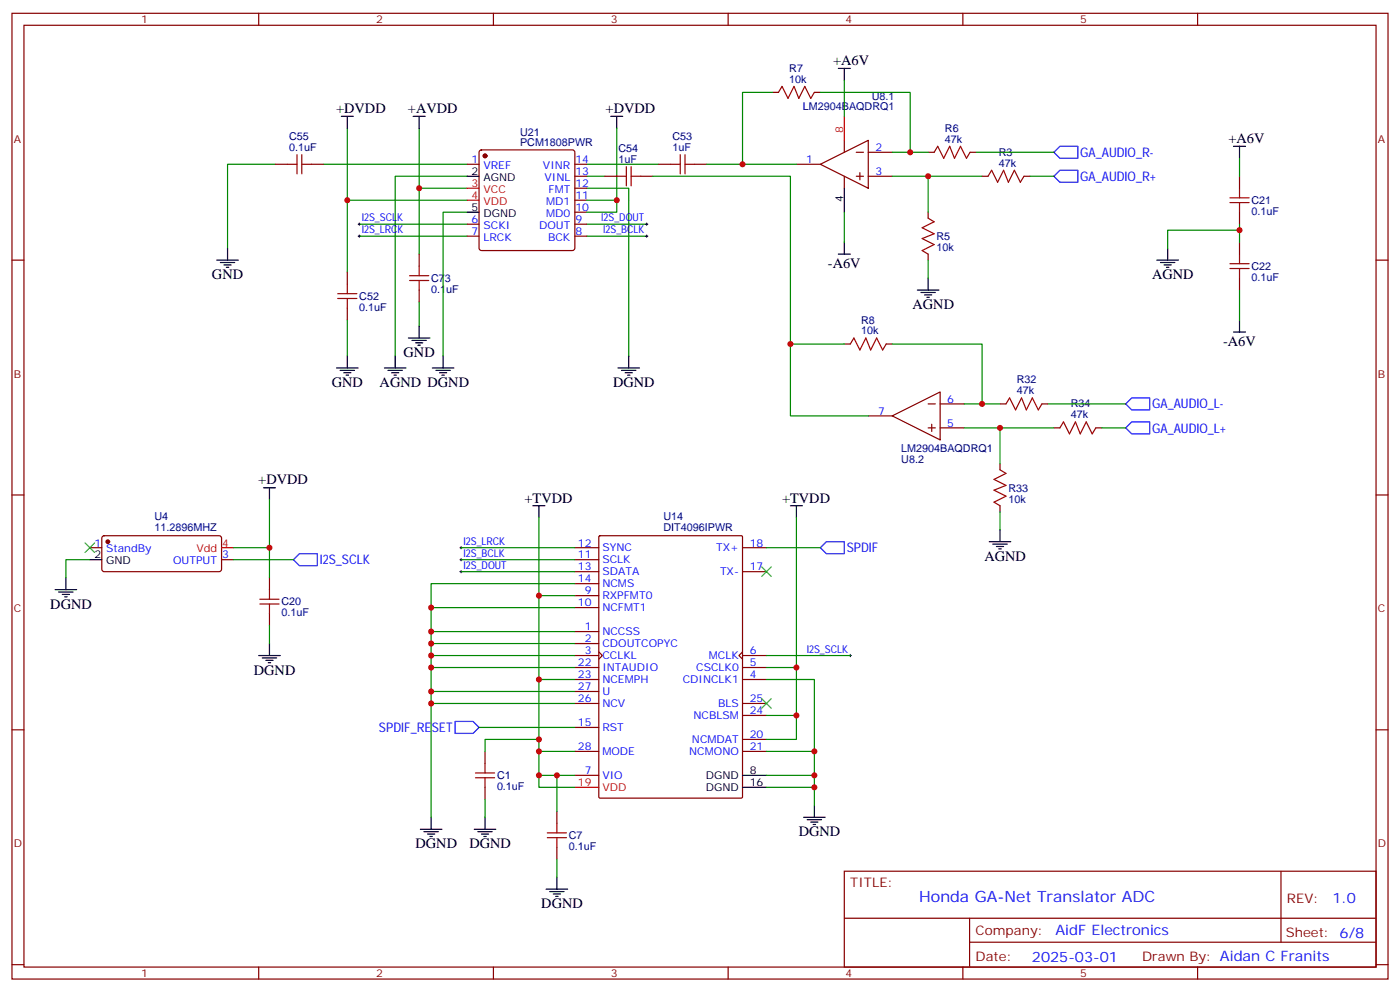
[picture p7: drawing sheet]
<svg xmlns="http://www.w3.org/2000/svg" width="412mm" height="292mm" viewBox="0 0 412 292" stroke-linecap="round" stroke-linejoin="round" font-family="sans-serif">
<g fill="none" stroke="#870000" stroke-width=".35">
<path d="M3.5 3.9h405.4v284.4h-405.4zM7.1 7.4h398.2v277.3h-398.2zM76.2 3.9v3.5M145.3 3.9v3.5M214.5 3.9v3.5M283.6 3.9v3.5M352.8 3.9v3.5M227.5 27.2h1.8M239.9 27.2h1.8M81.1 48.4h3.6M91.7 48.4h3.5M137.6 48.4h3.5"/>
<path d="M141.3 44.3l.5-.2h26.8l.5 .2 .2 .5v28.3l-.2 .5-.5 .2h-26.8l-.5-.3-.2-.4v-28.3zM169.3 48.4h3.6M169.3 58.9h3.6M169.3 55.4h3.6M169.3 51.9h3.6M178.2 51.9h3.5M188.7 51.9h3.6M194 48.4h3.6M204.6 48.4h3.5M234.6 48.4h7.1M241.7 48.4l14.1-7.1v14.1zM248.7 41.3v3.5"/>
<path d="M248.7 51.9v3.5M252.2 51.9h2.2M252.2 44.8h2.2M253.3 50.8v2.2M255.8 51.9h7M255.8 44.8h7M273.4 44.8h1.8M285.8 44.8h1.7M289.3 51.9h1.7M301.6 51.9h1.8M365.1 51.9v3.5M3.5 76.6h3.6"/>
<path d="M123.5 74.8v3.6M137.6 66h3.5M137.6 69.5h3.5M169.3 66h3.6M169.3 69.5h3.6M169.3 62.5h3.6M273.4 62.5v1.7M273.4 74.8v1.8M365.1 62.5v3.5M365.1 71.3v3.5M405.3 76.6h3.6M102.3 80.1v3.5"/>
<path d="M102.3 90.7v3.5M123.5 85.4v3.5M365.1 81.9v3.5M248.7 101.3h1.8M261.1 101.3h1.7M273.4 118.9h2.1M276.9 118.9h7.1M294.6 118.9h1.7M306.9 118.9h1.8M255.8 122.4h7M262.8 122.4l14.1-7v14.1zM273.4 126h2.1"/>
<path d="M274.5 124.9v2.1M276.9 126h7.1M294.6 136.6v1.7M310.4 126h1.8M322.8 126h1.8M3.5 145.7h3.6M30.2 157.9l.5-.2 34.1 .1 .5 .6-.1 9.5-.6 .4-34.2-.1-.4-.6v-9.2zM176.4 157.9l.3-.2h41.7l.3 .2v76.7l-.2 .3-41.8 .1-.3-.2zM294.6 148.9v1.8M405.3 145.7h3.6M26.5 161.3h3.5M65.3 164.8h3.5"/>
<path d="M79.4 170.1v3.5M169.3 161.3h7.1M169.3 164.8h7.1M169.3 175.4h7.1M169.3 178.9h7.1M169.3 168.3h7.1M169.3 171.8h7.1M218.7 161.3h7.1M218.7 168.3h7.1M79.4 180.7v3.5M169.3 185.9h7.1M169.3 189.5h7.1"/>
<path d="M169.3 193h7.1M169.3 196.5h7.1M176.4 191.9l1 1.1-1 1.1M218.7 191.9l-1 1.1 1 1.1M218.7 193h7.1M218.7 196.5h7.1M3.5 214.9h3.6M169.3 200.1h7.1M169.3 214.2h7.1M169.3 207.1h7.1M169.3 203.6h7.1M218.7 200.1h7.1"/>
<path d="M218.7 217.7h7.1M218.7 210.6h7.1M218.7 207.1h7.1M405.3 214.9h3.6M142.9 221.2v3.6M142.9 231.8v3.5M164 238.9v3.5M169.3 228.3h7.1M169.3 221.2h7.1M218.7 221.2h7.1M164 249.4v3.6M248.7 256.5h156.6v28.2h-156.6z"/>
<path d="M377.3 256.5v20.9M248.7 270.4h156.5M285.6 277.4h119.6M285.6 270.4v14.1M3.5 284h3.6M76.2 284.7v3.6M145.3 284.7v3.6M214.5 284.7v3.6M283.6 284.7v3.6M352.8 284.7v3.6M405.3 284h3.6"/>
</g>
<g fill="none" stroke="#008700" stroke-width=".35">
<path d="M102.3 37.8v21.1h35.3M123.5 37.8v17.6h14.1M181.7 37.8v21.1h-8.8M227.5 27.2h-8.8v21.2M241.7 27.2h26.4v17.6M248.7 23.7v10.6M81.1 48.4h-14.1v24.7M95.2 48.4h42.4M102.3 58.9v21.2M123.5 55.4v19.4M137.6 51.9h-21.2v52.9M172.9 55.4h12.3v49.4"/>
<path d="M172.9 48.4h21.1M172.9 51.9h5.3M181.7 58.9v3.6h-8.8M192.3 51.9h40.5v70.5h23M208.1 48.4h26.5M262.8 51.9h26.5M262.8 44.8h10.6M273.4 51.9v10.6M287.5 44.8h22.9M303.4 51.9h7M365.1 46.6v5.3M105.8 66h31.8"/>
<path d="M105.8 69.5h31.8M137.6 62.5h-7.1v42.3M172.9 66h17.6M172.9 69.5h17.6M248.7 62.5v8.8M273.4 76.6v5.3M365.1 67.8h-21.1v5.3M365.1 66v5.3M102.3 94.2v10.6M123.5 88.9v7.1M365.1 85.4v8.8M232.8 101.3h15.9"/>
<path d="M262.8 101.3h26.5v17.6M284 118.9h10.6M308.7 118.9h22.9M284 126h26.4M294.6 126v10.6M324.6 126h7M79.4 147.1v14.2h-10.6M158.7 152.4v23h10.6M234.6 152.4v44.1h-8.8M294.6 150.7v5.3M26.5 164.8h-7.1v5.3M68.8 164.8h17.6"/>
<path d="M79.4 161.3v8.8M135.8 164.8h33.5M135.8 161.3h33.5M135.8 168.3h33.5M158.7 175.4v24.7h10.6M169.3 178.9h-42.3v61.7M169.3 171.8h-42.3v7.1M225.8 161.3h15.9M79.4 184.2v5.3M127 193h42.3M127 185.9h42.3M127 189.5h42.3"/>
<path d="M127 196.5h42.3M225.8 193h24.7M234.6 196.5v14.1h-8.8M127 203.6h42.3M127 207.1h42.3M141.1 214.2h28.2M158.7 200.1v31.7h10.6M158.7 217.7h-15.8v3.5M225.8 200.1h14.1v28.2M234.6 210.6v7.1h-8.8M142.9 235.3v5.3M158.7 221.2h10.6"/>
<path d="M158.7 228.3h10.6M164 228.3v10.6M225.8 228.3h14.1v8.8M225.8 221.2h14.1M225.8 231.8h14.1M164 253v5.3"/>
</g>
<g fill="none" stroke="#000" stroke-width=".35">
<path d="M100.5 34.3h3.6M102.3 34.3v3.5M121.7 34.3h3.5M123.5 34.3v3.5M179.9 34.3h3.5M181.7 34.3v3.5M246.9 20.1h3.6M248.7 20.1v3.6M137.6 51.9h3.5M248.7 55.4v7.1M363.4 43.1h3.5M365.1 43.1v3.5"/>
<path d="M63.9 76.6h6.3M64.9 77.3h4.2M66 78h2.1M66.7 78.7h.7M67 73.1v3.5M137.6 62.5h3.5M246.9 74.8h3.6M248.7 71.3v3.5M340.8 76.6h6.3M341.8 77.3h4.3M342.9 78h2.1M343.6 78.7h.7"/>
<path d="M344 73.1v3.5M120.3 99.5h6.3M123.5 96v3.5M270.2 85.4h6.4M271.3 86.1h4.2M272.3 86.8h2.2M273 87.5h.8M273.4 81.9v3.5M363.4 97.8h3.5M365.1 94.2v3.6M99.1 108.3h6.4M100.2 109h4.2"/>
<path d="M101.2 109.7h2.2M102 110.5h.7M102.3 104.8v3.5M113.2 108.3h6.4M114.3 109h4.2M115.4 109.7h2.1M116.1 110.5h.7M116.4 104.8v3.5M121.4 100.2h4.2M122.4 100.9h2.1M123.1 101.6h.7M127.4 108.3h6.3"/>
<path d="M128.4 109h4.2M129.5 109.7h2.1M130.2 110.5h.7M130.5 104.8v3.5M182 108.3h6.4M183.1 109h4.2M184.1 109.7h2.2M184.9 110.5h.7M185.2 104.8v3.5M77.6 143.6h3.5M79.4 143.6v3.5M157 148.9h3.5"/>
<path d="M158.7 148.9v3.5M232.8 148.9h3.6M234.6 148.9v3.5M291.4 159.5h6.3M294.6 156v3.5M16.2 173.6h6.4M17.3 174.3h4.2M18.3 175h2.2M19 175.7h.8M19.4 170.1v3.5M26.5 164.8h3.5M292.5 160.2h4.2"/>
<path d="M293.5 160.9h2.1M294.2 161.6h.7M76.2 193h6.3M77.3 193.7h4.2M78.3 194.4h2.1M79 195.1h.7M79.4 189.5v3.5M218.7 228.3h7.1M218.7 231.8h7.1M239.9 237.1v3.5M123.8 244.2h6.4M124.9 244.9h4.2"/>
<path d="M125.9 245.6h2.2M126.6 246.3h.8M127 240.6v3.6M139.7 244.2h6.3M140.8 244.9h4.2M141.8 245.6h2.1M142.5 246.3h.7M142.9 240.6v3.6M164 258.3v3.5M236.7 240.6h6.4M237.8 241.3h4.2M238.8 242h2.1"/>
<path d="M239.5 242.7h.7M160.9 261.8h6.3M161.9 262.5h4.3M163 263.2h2.1M163.7 263.9h.7"/>
</g>
<g fill="none" stroke="#a10000" stroke-width=".35">
<path d="M229.3 27.2l1.1-1.8 1.7 3.6 1.8-3.6 1.4 3.6 1.8-3.6 1.7 3.6 1.1-1.8M84.7 48.4h2.8M87.5 45.5v5.7M88.9 45.5v5.7M88.9 48.4h2.8M181.7 51.9h2.8M184.5 49.1v5.6M185.9 49.1v5.6M185.9 51.9h2.8M197.6 48.4h2.8M200.4 45.5v5.7M201.8 48.4h2.8"/>
<path d="M201.8 45.5v5.7M275.2 44.8l1-1.7 1.8 3.5 1.8-3.5 1.4 3.5 1.7-3.5 1.8 3.5 1.1-1.8M291 51.9l1.1-1.8 1.8 3.6 1.7-3.6 1.4 3.6 1.8-3.6 1.8 3.6 1-1.8M362.3 59.7h5.6M362.3 58.2h5.6M365.1 55.4v2.8M365.1 59.7v2.8M123.5 78.4v2.8M273.4 64.2l1.8 1.1-3.6 1.8 3.6 1.7-3.6 1.4 3.6 1.8-3.6 1.8 1.8 1M362.3 79.1h5.6M362.3 77.6h5.6M365.1 74.8v2.8"/>
<path d="M365.1 79.1v2.8M99.5 87.9h5.6M99.5 86.5h5.6M102.3 83.6v2.9M102.3 87.9v2.8M120.6 81.2h5.7M120.6 82.6h5.7M123.5 82.6v2.8M250.5 101.3l1-1.8 1.8 3.5 1.8-3.5 1.4 3.5 1.7-3.5 1.8 3.5 1.1-1.7M296.3 118.9l1.1-1.7 1.8 3.5 1.7-3.5 1.4 3.5 1.8-3.5 1.8 3.5 1-1.8M294.6 138.3l1.7 1.1-3.5 1.7 3.5 1.8-3.5 1.4 3.5 1.8-3.5 1.7 1.8 1.1M312.2 126l1.1-1.8 1.7 3.5 1.8-3.5 1.4 3.5 1.8-3.5 1.7 3.5 1.1-1.7"/>
<path d="M76.6 177.8h5.6M76.6 176.4h5.6M79.4 173.6v2.8M79.4 177.8v2.9M140.1 229h5.6M140.1 227.6h5.6M142.9 224.8v2.8M142.9 229v2.8M161.2 246.6h5.7M161.2 245.2h5.7M164 242.4v2.8M164 246.6v2.8"/>
</g>
<g fill="#870000" stroke="#870000" stroke-width=".35">
<circle cx="142.9" cy="45.9" r=".53"/>
<circle cx="31.7" cy="159.5" r=".53"/>
</g>
<path d="M248.7 34.3v7M137.6 55.4h3.5M137.6 58.9h3.5M65.3 161.3h3.5M169.3 231.8h7.1" fill="none" stroke="#f00" stroke-width=".35"/>
<path d="M310.4 51.9l1.8-1.8h5.3v3.6h-5.3zM310.4 44.8l1.8-1.7h5.3v3.5h-5.3zM331.6 118.9l1.8-1.7h5.3v3.5h-5.3zM331.6 126l1.8-1.8h5.3v3.5h-5.3zM86.4 164.8l1.8-1.8h5.3v3.5h-5.3zM241.7 161.3l1.7-1.8h5.3v3.5h-5.3zM134.1 212.4h5.2l1.8 1.8-1.8 1.7h-5.2z" fill="none" stroke="#00f" stroke-width=".35"/>
<path d="M25 159.8l2.9 2.9M27.9 159.8l-2.9 2.9M224.4 166.9l2.8 2.8M227.2 166.9l-2.8 2.8M224.4 205.7l2.8 2.8M227.2 205.7l-2.8 2.8" fill="none" stroke="#3c3" stroke-width=".35"/>
<g fill="none" stroke="#000" stroke-width=".29">
<path d="M105.5 66h.7M105.5 69.5h.7M105.8 65.7v.7M105.8 69.2v.7M190.1 66h.8M190.1 69.5h.8M190.5 65.7v.7M190.5 69.2v.7M135.5 161.3h.7M135.5 164.8h.7M135.5 168.3h.7M135.8 160.9v.7"/>
<path d="M135.8 164.4v.7M135.8 168v.7M250.1 193h.7M250.5 192.7v.7"/>
</g>
<g fill="#c00">
<circle cx="123.5" cy="55.4" r=".88"/>
<circle cx="102.3" cy="58.9" r=".88"/>
<circle cx="79.4" cy="161.3" r=".88"/>
<circle cx="273.4" cy="51.9" r=".88"/>
<circle cx="268.1" cy="44.8" r=".88"/>
<circle cx="218.7" cy="48.4" r=".88"/>
<circle cx="289.3" cy="118.9" r=".88"/>
<circle cx="365.1" cy="67.8" r=".88"/>
<circle cx="181.7" cy="58.9" r=".88"/>
<circle cx="158.8" cy="175.4" r=".88"/>
<circle cx="234.6" cy="196.5" r=".88"/>
<circle cx="234.6" cy="210.6" r=".88"/>
<circle cx="158.8" cy="200.1" r=".88"/>
<circle cx="158.8" cy="217.7" r=".88"/>
<circle cx="127" cy="178.9" r=".88"/>
<circle cx="127" cy="185.9" r=".88"/>
<circle cx="127" cy="189.5" r=".88"/>
<circle cx="127" cy="193" r=".88"/>
<circle cx="127" cy="196.5" r=".88"/>
<circle cx="127" cy="203.6" r=".88"/>
<circle cx="127" cy="207.1" r=".88"/>
<circle cx="158.8" cy="221.2" r=".88"/>
<circle cx="239.9" cy="231.8" r=".88"/>
<circle cx="239.9" cy="228.3" r=".88"/>
<circle cx="232.8" cy="101.3" r=".88"/>
<circle cx="294.6" cy="126" r=".88"/>
<circle cx="158.8" cy="228.3" r=".88"/>
<circle cx="164" cy="228.3" r=".88"/>
<circle cx="239.9" cy="221.2" r=".88"/>
</g>
<text font-size="4.6" fill="#00f" x="270.8" y="265.5">Honda GA-Net Translator ADC</text>
<g font-size="4.2">
<text x="245.4" y="19">+A6V</text>
<text x="99" y="33.2">+DVDD</text>
<text x="120.2" y="33.2">+AVDD</text>
<text x="178.4" y="33.2">+DVDD</text>
<text x="361.8" y="42">+A6V</text>
<text x="62.4" y="82.2">GND</text>
<text x="243.9" y="78.8">-A6V</text>
<text x="339.4" y="82.2">AGND</text>
<text x="268.8" y="91.1">AGND</text>
<text x="360.3" y="101.7">-A6V</text>
<text x="118.9" y="105.2">GND</text>
<text x="97.7" y="114">GND</text>
<text x="111.8" y="114">AGND DGND</text>
<text x="180.6" y="114">DGND</text>
<text x="76.1" y="142.5">+DVDD</text>
<text x="154.5" y="148.2">+TVDD</text>
<text x="230.4" y="148.2">+TVDD</text>
<text x="290" y="165.1">AGND</text>
<text x="14.8" y="179.2">DGND</text>
<text x="74.8" y="198.6">DGND</text>
<text x="122.4" y="249.8">DGND</text>
<text x="138.3" y="249.8">DGND</text>
<text x="235.3" y="246.3">DGND</text>
<text x="159.5" y="267.4">DGND</text>
</g>
<g font-size="4.2" fill="#00f">
<text x="392.5" y="265.8">1.0</text>
<text x="310.9" y="275.3">AidF Electronics</text>
<text x="304" y="283.1">2025-03-01</text>
</g>
<g font-size="3.9" fill="#00f">
<text x="318.2" y="46.2">GA_AUDIO_R-</text>
<text x="318.2" y="53.2">GA_AUDIO_R+</text>
<text x="339.4" y="120.3">GA_AUDIO_L-</text>
<text x="339.4" y="127.3">GA_AUDIO_L+</text>
<text x="94.2" y="165.9">I2S_SCLK</text>
<text x="249.4" y="162.6">SPDIF</text>
<text x="111.6" y="215.5">SPDIF_RESET</text>
</g>
<g font-size="3.9" fill="#800">
<text x="250.5" y="261.1">TITLE:</text>
<text x="379.1" y="265.8">REV:</text>
<text x="287.4" y="275.3">Company:</text>
<text x="378.7" y="275.9">Sheet: 6/8</text>
<text x="287.4" y="283">Date:</text>
<text x="336.4" y="283.1">Drawn By: Aidan C Franits</text>
</g>
<g font-size="3.2" fill="#800">
<text x="41.6" y="6.9">1</text>
<text x="110.8" y="6.9">2</text>
<text x="179.9" y="6.9">3</text>
<text x="249.1" y="6.9">4</text>
<text x="318.2" y="6.9">5</text>
<text x="4.1" y="42">A</text>
<text x="405.9" y="42">A</text>
<text x="4.1" y="111.2">B</text>
<text x="405.9" y="111.2">B</text>
<text x="4.1" y="180.3">C</text>
<text x="405.9" y="180.3">C</text>
<text x="4.1" y="249.4">D</text>
<text x="405.9" y="249.4">D</text>
<text x="41.6" y="287.7">1</text>
<text x="110.8" y="287.7">2</text>
<text x="179.9" y="287.7">3</text>
<text x="249.1" y="287.7">4</text>
<text x="318.2" y="287.7">5</text>
</g>
<g font-size="3.2" fill="#000080">
<text x="232.5" y="21.2">R7</text>
<text x="232.5" y="24.4">10k</text>
<text x="256.8" y="29.3">U8.1</text>
<text x="236.5" y="32.5">LM2904BAQDRQ1</text>
<text x="85.2" y="41.3">C55</text>
<text x="153.2" y="39.9">U21</text>
<text x="198.1" y="41.2">C53</text>
<text x="278.4" y="38.8">R6</text>
<text x="85.2" y="44.5">0.1uF</text>
<text x="153.2" y="43.1">PCM1808PWR</text>
<text x="182.2" y="44.8">C54</text>
<text x="198.1" y="44.5">1uF</text>
<text x="278.4" y="42">47k</text>
<text x="294.2" y="45.9">R3</text>
<text x="182.2" y="48">1uF</text>
<text x="294.2" y="49.1">47k</text>
<text x="368.7" y="63.3">0.1uF</text>
<text x="368.7" y="60.1">C21</text>
<text x="275.9" y="70.7">R5</text>
<text x="275.9" y="73.9">10k</text>
<text x="127" y="83">C73</text>
<text x="368.7" y="82.7">0.1uF</text>
<text x="368.7" y="79.5">C22</text>
<text x="105.8" y="88.3">C52</text>
<text x="127" y="86.2">0.1uF</text>
<text x="105.8" y="91.5">0.1uF</text>
<text x="253.7" y="95.3">R8</text>
<text x="253.7" y="98.5">10k</text>
<text x="299.5" y="112.9">R32</text>
<text x="299.5" y="116.1">47k</text>
<text x="315.4" y="120">R34</text>
<text x="315.4" y="123.2">47k</text>
<text x="265.5" y="133">LM2904BAQDRQ1</text>
<text x="265.5" y="136.3">U8.2</text>
<text x="297" y="148">10k</text>
<text x="297" y="144.7">R33</text>
<text x="45.5" y="153.1">U4</text>
<text x="195.4" y="153.2">U14</text>
<text x="45.5" y="156.3">11.2896MHZ</text>
<text x="195.4" y="156.4">DIT4096IPWR</text>
<text x="82.9" y="178.3">C20</text>
<text x="82.9" y="181.5">0.1uF</text>
<text x="146.4" y="232.6">0.1uF</text>
<text x="146.4" y="229.4">C1</text>
<text x="167.6" y="250.3">0.1uF</text>
<text x="167.6" y="247.1">C7</text>
</g>
<g font-size="3.2" fill="#f00">
<text x="248.4" y="39.2" transform="rotate(-90 248.4 39.2)">8</text>
<text x="138.9" y="55.1">3</text>
<text x="138.9" y="58.6">4</text>
<text x="142.4" y="56.8">VCC</text>
<text x="142.4" y="60.4">VDD</text>
<text x="65.4" y="160.9">4</text>
<text x="57.8" y="162.7">Vdd</text>
<text x="170.2" y="231.5">19</text>
<text x="177.4" y="232.9">VDD</text>
</g>
<g font-size="3.2" fill="#00f">
<text x="257.9" y="44.5">2</text>
<text x="138.9" y="48">1</text>
<text x="142.4" y="49.8">VREF</text>
<text x="159.9" y="49.8">VINR</text>
<text x="160.4" y="53.3">VINL</text>
<text x="169.5" y="51.5">13</text>
<text x="169.5" y="48">14</text>
<text x="237.5" y="48">1</text>
<text x="257.9" y="51.5">3</text>
<text x="161.6" y="56.8">FMT</text>
<text x="169.5" y="58.6">11</text>
<text x="169.5" y="55.1">12</text>
<text x="106.5" y="65.1">I2S_SCLK</text>
<text x="138.9" y="65.7">6</text>
<text x="160.9" y="63.9">MD0</text>
<text x="160.9" y="60.4">MD1</text>
<text x="169.5" y="65.7">9</text>
<text x="169.5" y="62.1">10</text>
<text x="177.1" y="65.1">I2S_DOUT</text>
<text x="106.5" y="68.7">I2S_LRCK</text>
<text x="138.9" y="69.2">7</text>
<text x="142.4" y="67.4">SCKI</text>
<text x="142.4" y="70.9">LRCK</text>
<text x="158.8" y="67.4">DOUT</text>
<text x="161.4" y="70.9">BCK</text>
<text x="169.5" y="69.2">8</text>
<text x="177.6" y="68.7">I2S_BCLK</text>
<text x="279" y="118.6">6</text>
<text x="258.7" y="122.1">7</text>
<text x="279" y="125.6">5</text>
<text x="27.8" y="160.9">1</text>
<text x="136.5" y="160.4">I2S_LRCK</text>
<text x="170.2" y="160.9">12</text>
<text x="220.8" y="160.9">18</text>
<text x="31.3" y="162.7">StandBy</text>
<text x="51" y="166.2">OUTPUT</text>
<text x="65.4" y="164.4">3</text>
<text x="136.5" y="163.9">I2S_BCLK</text>
<text x="136.5" y="167.4">I2S_DOUT</text>
<text x="170.2" y="164.4">11</text>
<text x="170.2" y="168">13</text>
<text x="177.4" y="165.8">SCLK</text>
<text x="177.4" y="162.3">SYNC</text>
<text x="210.9" y="162.3">TX+</text>
<text x="220.8" y="168">17</text>
<text x="170.2" y="171.5">14</text>
<text x="177.4" y="169.4">SDATA</text>
<text x="177.4" y="172.9">NCMS</text>
<text x="212.1" y="169.4">TX-</text>
<text x="170.2" y="178.5">10</text>
<text x="172.3" y="175">9</text>
<text x="177.4" y="176.4">RXPFMT0</text>
<text x="177.4" y="180">NCFMT1</text>
<text x="172.3" y="185.6">1</text>
<text x="172.3" y="189.1">2</text>
<text x="177.4" y="187">NCCSS</text>
<text x="177.4" y="190.5">CDOUTCOPYC</text>
<text x="170.2" y="196.2">22</text>
<text x="172.3" y="192.7">3</text>
<text x="177.4" y="194.1">CCLKL</text>
<text x="177.4" y="197.6">INTAUDIO</text>
<text x="205.1" y="197.6">CSCLK0</text>
<text x="208.8" y="194.1">MCLK</text>
<text x="220.8" y="196.2">5</text>
<text x="220.8" y="192.7">6</text>
<text x="237.6" y="192.1">I2S_SCLK</text>
<text x="170.2" y="199.7">23</text>
<text x="170.2" y="203.2">27</text>
<text x="177.4" y="201.1">NCEMPH</text>
<text x="201.1" y="201.1">CDINCLK1</text>
<text x="220.8" y="199.7">4</text>
<text x="170.2" y="206.8">26</text>
<text x="177.4" y="208.2">NCV</text>
<text x="177.4" y="204.6">U</text>
<text x="211.6" y="208.2">BLS</text>
<text x="220.8" y="206.8">25</text>
<text x="170.2" y="213.8">15</text>
<text x="177.4" y="215.2">RST</text>
<text x="204.3" y="211.7">NCBLSM</text>
<text x="220.8" y="210.3">24</text>
<text x="170.2" y="220.9">28</text>
<text x="203.8" y="218.8">NCMDAT</text>
<text x="220.8" y="217.3">20</text>
<text x="220.8" y="220.9">21</text>
<text x="172.3" y="227.9">7</text>
<text x="177.4" y="222.3">MODE</text>
<text x="203" y="222.3">NCMONO</text>
<text x="177.4" y="229.3">VIO</text>
</g>
<g font-size="3.2">
<text x="138.9" y="51.5">2</text>
<text x="142.4" y="53.3">AGND</text>
<text x="248.4" y="59.6" transform="rotate(-90 248.4 59.6)">4</text>
<text x="138.9" y="62.1">5</text>
<text x="142.4" y="63.9">DGND</text>
<text x="27.8" y="164.4">2</text>
<text x="31.3" y="166.2">GND</text>
<text x="220.8" y="227.9">8</text>
<text x="207.9" y="229.3">DGND</text>
<text x="207.9" y="232.9">DGND</text>
<text x="220.8" y="231.5">16</text>
</g>
</svg>
